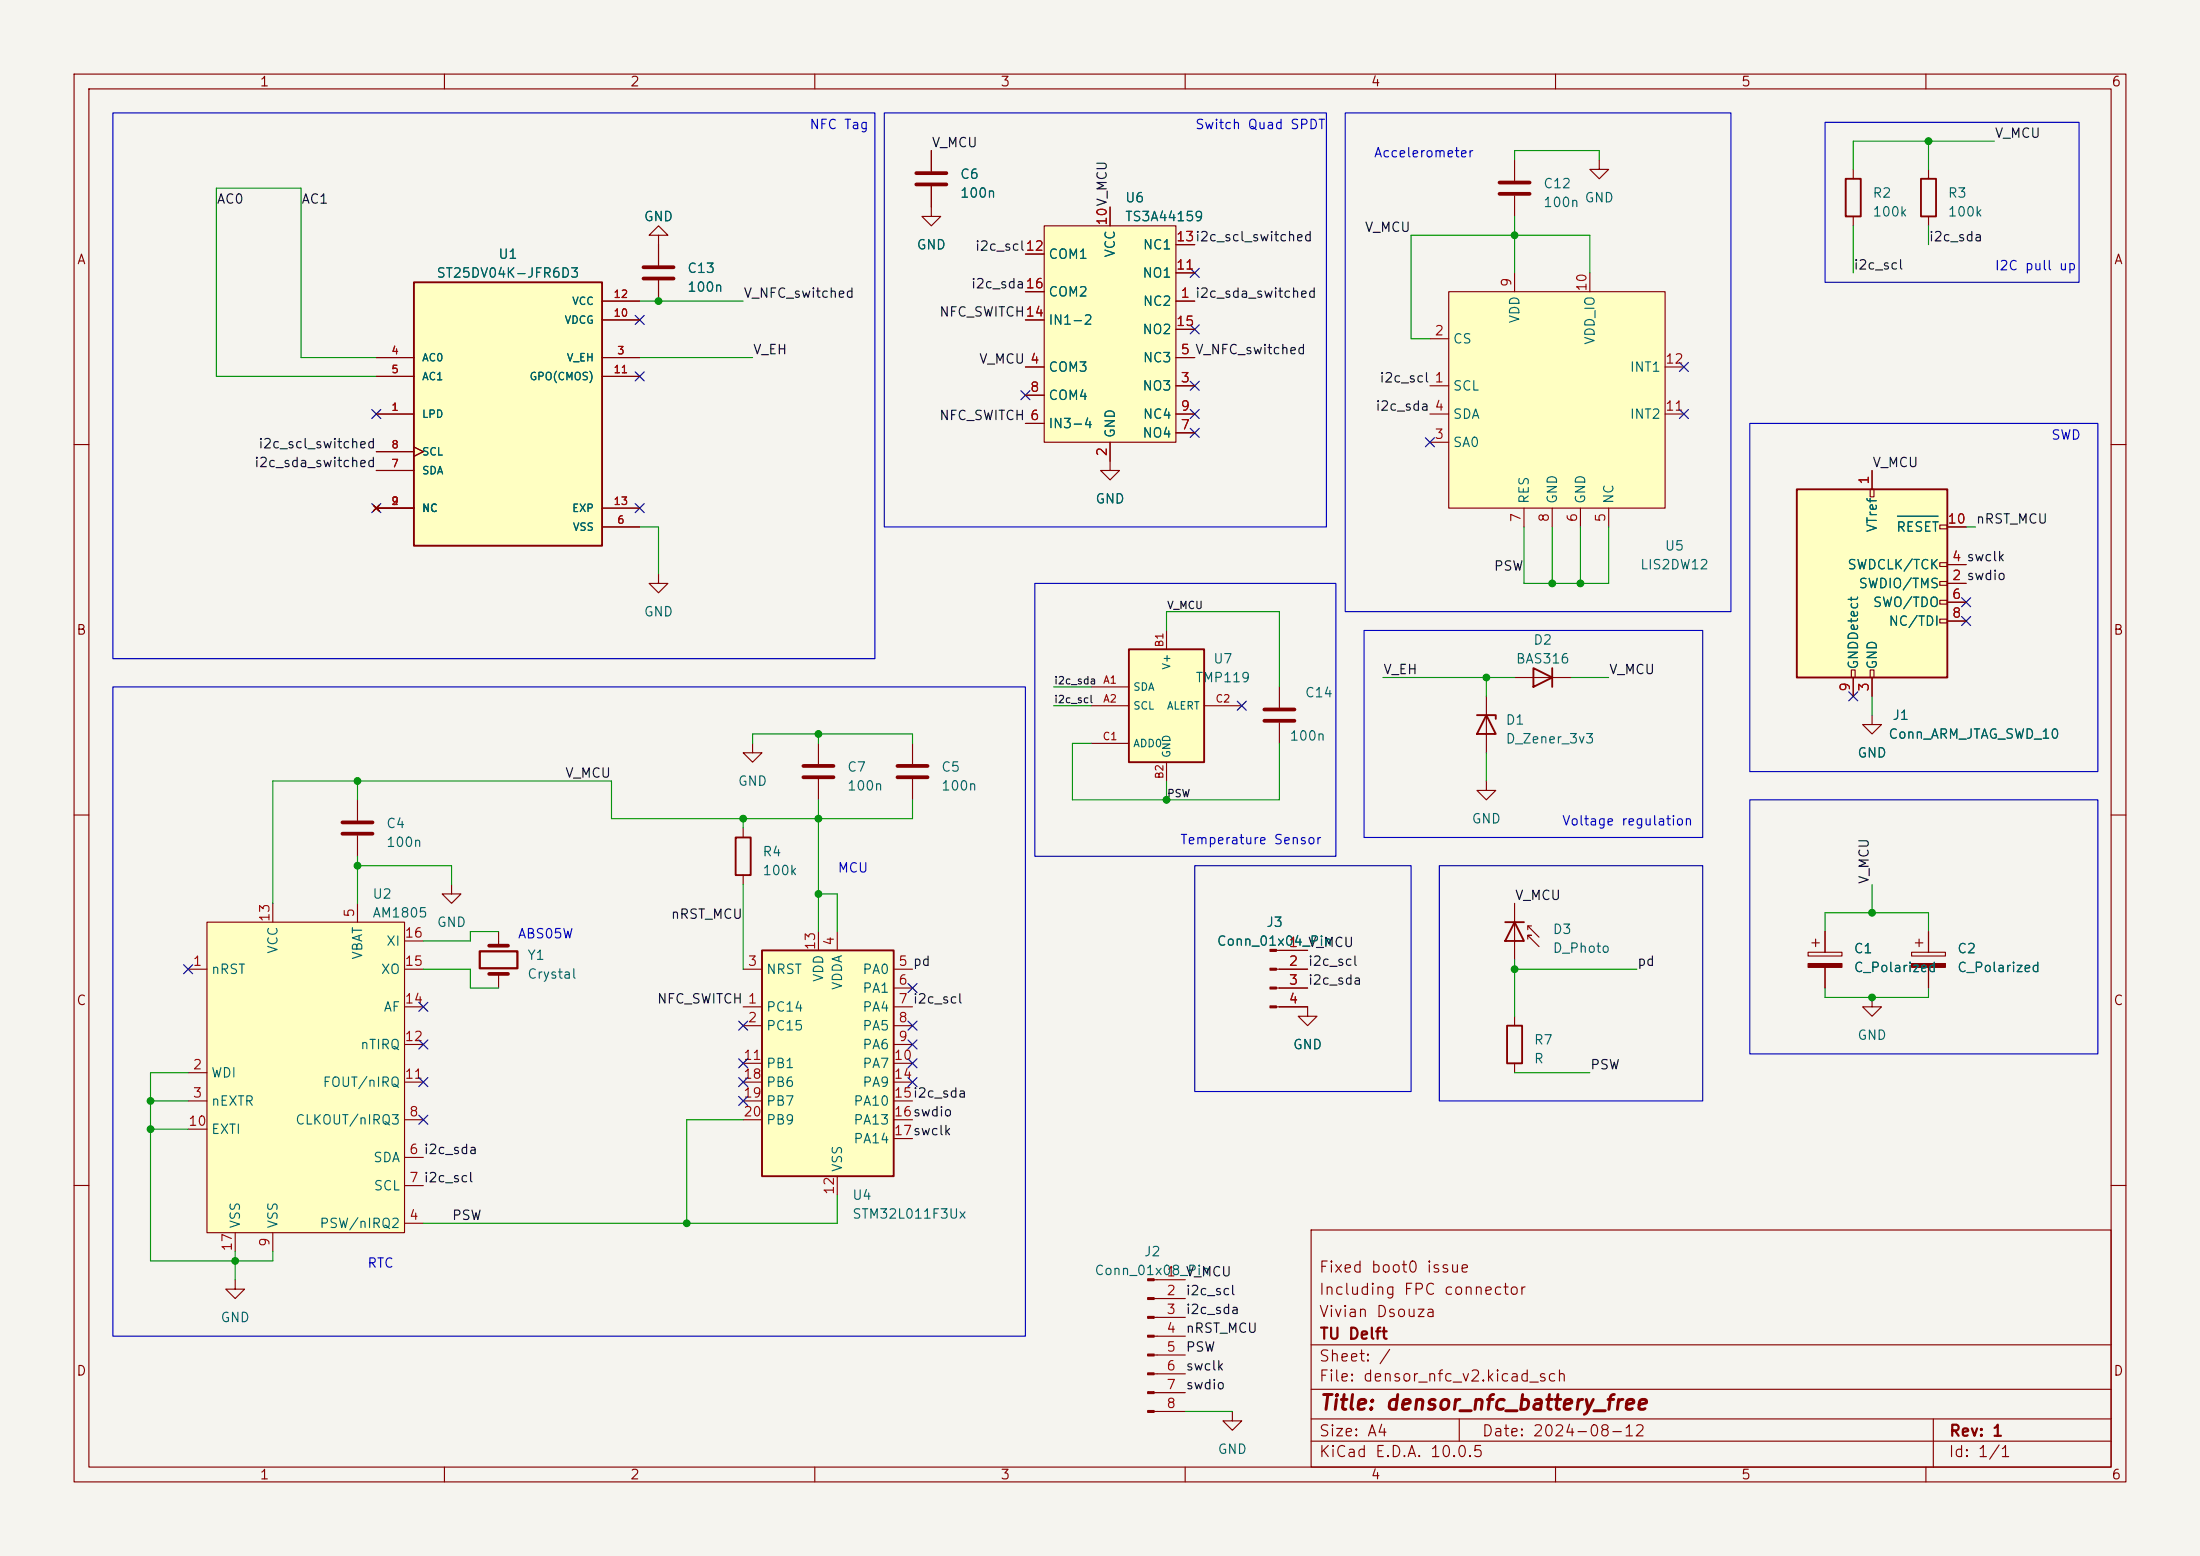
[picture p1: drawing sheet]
<svg xmlns="http://www.w3.org/2000/svg" width="297mm" height="210mm" viewBox="0 0 297 210" stroke-linecap="round" stroke-linejoin="round" font-family="sans-serif">
<path d="M0 0h297v210h-297z" fill="#f5f4ef" stroke="#f5f4ef" stroke-width=".14"/>
<g fill="none" stroke="#840000" stroke-width=".15">
<path d="M10 10h277v190h-277zM12 12h273v186h-273zM60 10v2M110 10v2M160 10v2M210 10v2M260 10v2M260.3 22.9v1.2M260.3 29.2v1.3M10 60h2M285 60h2M172.7 92.7v2.8"/>
<path d="M172.7 97.5v2.8M10 110h2M61 119.4v1.3h1.2l-1.2 1.2-1.3-1.2h1.3M100.3 111.8v1.2M100.3 118.1v1.3M123.2 100.3v2.8M123.2 105.2v2.8M285 110h2M10 160h2M177 166h108v32h-108zM285 160h2M60 198v2"/>
<path d="M110 198v2M160 198v2M177 194.5h108M177 191.5h108M177 187.5h108M177 181.5h108M197 191.5v3M210 198v2M260 198v2M261 191.5v6.5"/>
</g>
<path d="M259.3 24.1h2.1v5.1h-2.1zM99.3 113h2v5.1h-2z" fill="none" stroke="#840000" stroke-width=".25"/>
<path d="M170.7 95.8h4.1M170.7 97.3h4.1M121.2 103.4h4M121.2 104.9h4" fill="none" stroke="#840000" stroke-width=".51"/>
<path d="M102.9 128.3h17.7v30.5h-17.7z" fill="#ffffc2"/>
<path d="M249.2 24.1h2v5.1h-2zM102.9 128.3h17.7v30.5h-17.7z" fill="none" stroke="#840000" stroke-width=".25"/>
<g fill="none" stroke="#840000" stroke-width=".15">
<path d="M250.2 22.9v1.2M250.2 29.2v1.3M100.3 135.9h2.6M100.3 138.4h2.6M100.3 130.8h2.6M110.5 125.7v2.6M113 125.7v2.6M120.6 135.9h2.6M120.6 138.4h2.6M120.6 130.8h2.6M120.6 133.4h2.6M172.3 135.9h4.2v1.3h1.3l-1.3 1.2-1.2-1.2h1.2"/>
<path d="M172.3 130.8h4.2M172.3 133.4h4.2M172.3 128.3h4.2M100.3 143.5h2.6M100.3 146.1h2.6M100.3 148.6h2.6M100.3 151.1h2.6M113 158.8v2.5M120.6 141h2.6M120.6 143.5h2.6M120.6 146.1h2.6M120.6 148.6h2.6"/>
<path d="M120.6 151.1h2.6M120.6 153.7h2.6"/>
</g>
<g fill="#840000" stroke="#840000" stroke-width=".15">
<path d="M171.4 128.1h.9v.3h-.9z"/>
<path d="M171.4 130.7h.9v.2h-.9z"/>
<path d="M171.4 133.2h.9v.3h-.9z"/>
<path d="M171.4 135.8h.9v.2h-.9z"/>
</g>
<path d="M27.9 124.5h26.7v41.9h-26.7z" fill="#ffffc2"/>
<g fill="none" stroke="#840000" stroke-width=".15">
<path d="M125.7 25.1v4.1h1.3l-1.3 1.3-1.2-1.3h1.2M125.7 20.3v2.8M110.5 100.3v2.8M110.5 105.2v2.8M25.4 130.8h2.5M27.9 124.5h26.7v41.9h-26.7zM36.8 121.9v2.6M48.3 121.9v2.6M54.6 130.8h2.5M54.6 135.9h2.5M54.6 127h2.5M67.3 125.7v1.9"/>
<path d="M67.3 131.4v2M25.4 144.8h2.5M25.4 148.6h2.5M25.4 152.4h2.5M54.6 156.2h2.5M54.6 151.1h2.5M54.6 146.1h2.5M54.6 141h2.5M31.7 172.7v1.3h1.3l-1.3 1.3-1.2-1.3h1.2M31.7 166.4v2.5M36.8 166.4v2.5M54.6 165.1h2.5"/>
<path d="M54.6 160h2.5"/>
</g>
<path d="M123.7 23.4h4.1M123.7 24.9h4.1M108.5 103.4h4M108.5 104.9h4M66 127.6h2.6M66 131.4h2.6" fill="none" stroke="#840000" stroke-width=".51"/>
<path d="M64.8 128.4h5v2.3h-5z" fill="none" stroke="#840000" stroke-width=".3"/>
<path d="M141 30.5h17.7v29.2h-17.7z" fill="#ffffc2"/>
<g fill="none" stroke="#840000" stroke-width=".15">
<path d="M138.4 34.3h2.6M138.4 39.4h2.6M141 30.5h17.7v29.2h-17.7zM149.9 27.9v2.6M158.7 36.8h2.6M158.7 33h2.6M138.4 49.5h2.6M138.4 57.2h2.6M138.4 53.3h2.6M138.4 43.2h2.6M149.9 59.7v2.5M158.7 40.6h2.6"/>
<path d="M158.7 52.1h2.6M158.7 48.3h2.6M158.7 58.4h2.6M158.7 55.9h2.6M158.7 44.5h2.6M200.7 94v7.6M204.5 91.4h7.6M48.3 108v2.7M48.3 112.8v2.8M101.6 100.3v1.3h1.3l-1.3 1.3-1.3-1.3h1.3M200.7 105.4v1.3h1.2l-1.2 1.3-1.3-1.3h1.3"/>
</g>
<path d="M199.4 96.5h2.5v.5M200.7 96.5l1.2 2.6h-2.5zM207 90.2l2.5 1.2-2.5 1.3zM209.5 90.2v2.5" fill="none" stroke="#840000" stroke-width=".25"/>
<path d="M46.2 111h4.1M46.2 112.5h4.1" fill="none" stroke="#840000" stroke-width=".51"/>
<path d="M55.9 38.1h25.4v35.6h-25.4z" fill="#ffffc2"/>
<path d="M55.9 38.1h25.4v35.6h-25.4z" fill="none" stroke="#840000" stroke-width=".25"/>
<g fill="none" stroke="#840000" stroke-width=".15">
<path d="M50.8 55.9h5.1M50.8 48.3h5.1M50.8 50.8h5.1M81.3 48.3h5.1M81.3 50.8h5.1M81.3 43.2h5.1M81.3 40.6h5.1M50.4 68.2l.8 .8M50.8 68.6h5.1M50.8 63.5h5.1M50.8 61h5.1M51.2 68.2l-.8 .8"/>
<path d="M55.9 60.3l1.2 .7-1.2 .6M81.3 68.6h5.1M81.3 71.1h5.1M88.9 77.5v1.2h1.3l-1.3 1.3-1.3-1.3h1.3"/>
</g>
<path d="M152.4 87.6h10.2v15.3h-10.2z" fill="#ffffc2"/>
<path d="M152.4 87.6h10.2v15.3h-10.2zM203.2 124.5h2.5M203.5 138.4h2v5.1h-2zM204.5 124.5l1.2 2.5h-2.5z" fill="none" stroke="#840000" stroke-width=".25"/>
<g fill="none" stroke="#840000" stroke-width=".15">
<path d="M88.9 31.8h1.3l-1.3-1.3-1.3 1.3h1.3v4M88.9 37.8v2.8M204.5 21.6v2.8M204.5 26.4v2.8M215.9 21.6v1.3h1.3l-1.3 1.2-1.3-1.2h1.3M149.9 62.2v1.3h1.2l-1.2 1.3-1.3-1.3h1.3M147.3 92.7h5.1M147.3 95.3h5.1M157.5 85.1v2.5M162.6 95.3h5M147.3 100.3h5.1M157.5 102.9v2.5"/>
<path d="M204.5 121.9v7.6M204.5 137.2v1.2M206.2 126.7v-.5h.6h-.6l1.6 1.6M206.2 125v.5M206.8 125h-.6l1.6 1.5M244.1 128.5h4.6v.5h-4.6zM244.6 127.3h1M245.1 126.7v1.1M246.4 125.7v2.8M246.4 130.6v2.8M252.7 134.6v1.3h1.3l-1.3 1.3-1.2-1.3h1.2M258.1 128.5h4.5v.5h-4.5z"/>
<path d="M258.6 127.3h1M259.1 126.7v1.1M260.3 125.7v2.8M260.3 130.6v2.8M204.5 143.5v1.3M155.8 172.7h4.2M155.8 175.3h4.2M155.8 177.8h4.2M155.8 180.3h4.2M155.8 182.9h4.2M155.8 185.4h4.2M155.8 188h4.2"/>
<path d="M155.8 190.5h4.2M166.4 190.5v1.3h1.2l-1.2 1.2-1.3-1.2h1.3"/>
</g>
<g fill="#840000" stroke="#840000" stroke-width=".15">
<path d="M258.1 130h4.5v.6h-4.5z"/>
<path d="M244.1 130h4.6v.6h-4.6z"/>
<path d="M154.9 172.6h.9v.2h-.9z"/>
<path d="M154.9 175.1h.9v.3h-.9z"/>
<path d="M154.9 177.7h.9v.2h-.9z"/>
<path d="M154.9 180.2h.9v.3h-.9z"/>
<path d="M154.9 182.8h.9v.2h-.9z"/>
<path d="M154.9 185.3h.9v.2h-.9z"/>
<path d="M154.9 187.8h.9v.3h-.9z"/>
<path d="M154.9 190.4h.9v.2h-.9z"/>
</g>
<path d="M86.9 36.1h4M86.9 37.6h4M202.4 24.6h4.1M202.4 26.2h4.1" fill="none" stroke="#840000" stroke-width=".51"/>
<path d="M242.6 66h20.3v25.4h-20.3z" fill="#ffffc2"/>
<path d="M242.6 66h20.3v25.4h-20.3z" fill="none" stroke="#840000" stroke-width=".25"/>
<g fill="none" stroke="#840000" stroke-width=".15">
<path d="M252.5 66h.5v1.1h-.5zM252.7 63.5v2.5M261.9 75.9h1v.6h-1zM261.9 70.9h1v.5h-1zM261.9 78.5h1v.5h-1zM262.9 78.7h2.5M262.9 76.2h2.5M262.9 71.1h2.5M249.9 90.4h.5v1h-.5zM250.2 91.4v2.6M252.5 90.4h.5v1h-.5zM252.7 96.5v1.3h1.3l-1.3 1.3-1.2-1.3h1.2"/>
<path d="M252.7 91.4v2.6M261.9 81h1v.5h-1zM261.9 83.6h1v.5h-1zM262.9 81.3h2.5M262.9 83.8h2.5"/>
</g>
<path d="M256.2 69.7h5.4" fill="none" stroke="#006464" stroke-width=".15"/>
<path d="M195.6 39.4h29.2v29.2h-29.2z" fill="#ffffc2"/>
<g fill="none" stroke="#840000" stroke-width=".15">
<path d="M88.9 33v2.8M88.9 37.8v2.8M125.7 20.3v2.8M125.7 25.1v2.8M138.4 34.3h2.6M138.4 39.4h2.6M149.9 27.9v2.6M158.7 36.8h2.6M158.7 33h2.6M195.6 39.4h29.2v29.2h-29.2zM204.5 36.8v2.6M214.6 36.8v2.6"/>
<path d="M50.8 55.9h5.1M50.8 48.3h5.1M50.8 50.8h5.1M81.3 40.6h5.1M81.3 48.3h5.1M81.3 43.2h5.1M81.3 50.8h5.1M138.4 49.5h2.6M138.4 57.2h2.6M138.4 53.3h2.6M138.4 43.2h2.6M149.9 59.7v2.5"/>
<path d="M158.7 52.1h2.6M158.7 55.9h2.6M158.7 40.6h2.6M158.7 48.3h2.6M158.7 58.4h2.6M158.7 44.5h2.6M193 52.1h2.6M193 45.7h2.6M193 59.7h2.6M193 55.9h2.6M224.8 55.9h2.5M224.8 49.5h2.5"/>
<path d="M50.4 68.2l.8 .8M50.8 68.6h5.1M50.8 63.5h5.1M50.8 61h5.1M51.2 68.2l-.8 .8M55.9 60.3l1.2 .7-1.2 .6M81.3 71.1h5.1M81.3 68.6h5.1M205.7 68.6v2.5M209.5 68.6v2.5M213.4 68.6v2.5M217.2 68.6v2.5"/>
<path d="M252.7 63.5v2.5M262.9 78.7h2.5M262.9 76.2h2.5M262.9 71.1h2.5M250.2 91.4v2.6M252.7 91.4v2.6M262.9 81.3h2.5M262.9 83.8h2.5M172.7 128.3h3.8M172.7 130.8h3.8M172.7 133.4h3.8M172.7 135.9h3.8"/>
<path d="M246.4 125.7v2.8M246.4 130.6v2.8M260.3 125.7v2.8M260.3 130.6v2.8"/>
</g>
<g fill="none" stroke="#009600" stroke-width=".15">
<path d="M260.3 19.1v3.8M269.2 19.1h-19v3.8M204.5 21.6v-1.3h11.4v1.3M204.5 29.2v7.6M214.6 36.8v-5h-24.1v13.9h2.5M250.2 30.5v6.3M260.3 30.5v2.5M50.8 48.3h-10.2v-22.9h-11.4v25.4h21.6M86.4 40.6h13.9M86.4 48.3h15.2M86.4 71.1h2.5v6.4M205.7 71.1v7.6h11.5v-7.6"/>
<path d="M209.5 71.1v7.6M213.4 71.1v7.6M265.4 71.1h1.3M110.5 99.1v1.2M142.2 95.3h5.1M142.2 92.7h5.1M157.5 85.1v-2.5h15.2v10.1M186.7 91.4h17.8M200.7 91.4v2.6M212.1 91.4h5.1M252.7 94v2.5M48.3 105.4v2.6"/>
<path d="M48.3 115.6v6.3M48.3 116.8h12.7v2.6M100.3 110.5v1.3M100.3 119.4v11.4M101.6 100.3v-1.2h21.6v1.2M110.5 108v17.7M123.2 108v2.5h-40.7v-5.1h-45.7v16.5M147.3 100.3h-2.5v7.7h27.9v-7.7M157.5 105.4v2.6M200.7 101.6v3.8M252.7 119.4v3.8M57.1 130.8h6.4v2.6h3.8"/>
<path d="M67.3 125.7h-3.8v1.3h-6.4M110.5 120.7h2.5v5M204.5 129.5v7.7M204.5 130.8h16.5M246.4 133.4v1.2h13.9v-1.2M246.4 125.7v-2.5h13.9v2.5M20.3 148.6h5.1M20.3 152.4h5.1M25.4 144.8h-5.1v25.4h16.5v-1.3M100.3 151.1h-7.6v14M204.5 144.8h10.1M31.7 168.9v3.8"/>
<path d="M113 161.3v3.8h-55.9M160 190.5h6.4"/>
</g>
<g fill="none" stroke="#000084" stroke-width=".15">
<path d="M160.7 36.2l1.2 1.2M161.9 36.2l-1.2 1.2M50.2 55.3l1.2 1.2M51.4 55.3l-1.2 1.2M85.8 50.2l1.2 1.2M85.8 42.6l1.2 1.2M87 50.2l-1.2 1.2M87 42.6l-1.2 1.2M137.8 52.7l1.2 1.2M139 52.7l-1.2 1.2M160.7 51.5l1.2 1.2M160.7 57.8l1.2 1.2"/>
<path d="M160.7 55.3l1.2 1.2M160.7 43.8l1.2 1.3M161.9 51.5l-1.2 1.2M161.9 57.8l-1.2 1.2M161.9 55.3l-1.2 1.2M161.9 43.8l-1.2 1.3M192.4 59.1l1.2 1.2M193.6 59.1l-1.2 1.2M226.7 55.3l1.2 1.2M226.7 48.9l1.2 1.2M227.9 55.3l-1.2 1.2M227.9 48.9l-1.2 1.2"/>
<path d="M50.2 68l1.2 1.2M51.4 68l-1.2 1.2M85.8 68l1.2 1.2M87 68l-1.2 1.2M167 94.6l1.2 1.3M168.2 94.6l-1.2 1.3M249.6 93.4l1.2 1.2M250.8 93.4l-1.2 1.2M264.8 83.2l1.2 1.2M264.8 80.7l1.2 1.2M266 83.2l-1.2 1.2M266 80.7l-1.2 1.2"/>
<path d="M24.8 130.2l1.2 1.2M26 130.2l-1.2 1.2M56.5 135.3l1.3 1.2M57.8 135.3l-1.3 1.2M99.7 137.8l1.2 1.2M100.9 137.8l-1.2 1.2M122.6 137.8l1.2 1.2M122.6 132.7l1.2 1.3M123.8 137.8l-1.2 1.2M123.8 132.7l-1.2 1.3M56.5 145.4l1.3 1.3M56.5 140.4l1.3 1.2"/>
<path d="M56.5 150.5l1.3 1.2M57.8 145.4l-1.3 1.3M57.8 140.4l-1.3 1.2M57.8 150.5l-1.3 1.2M99.7 145.4l1.2 1.3M99.7 148l1.2 1.2M99.7 142.9l1.2 1.2M100.9 145.4l-1.2 1.3M100.9 148l-1.2 1.2M100.9 142.9l-1.2 1.2M122.6 142.9l1.2 1.2M122.6 140.4l1.2 1.2"/>
<path d="M122.6 145.4l1.2 1.3M123.8 142.9l-1.2 1.2M123.8 140.4l-1.2 1.2M123.8 145.4l-1.2 1.3"/>
</g>
<path d="M15.2 15.2h102.9v73.7h-102.9zM119.4 15.2h59.7v55.9h-59.7zM181.6 15.2h52.1v67.4h-52.1zM246.4 16.5h34.3v21.6h-34.3zM236.2 57.2h47v46.9h-47zM139.7 78.7h40.6v36.9h-40.6zM15.2 92.7h123.2v87.6h-123.2zM184.1 85.1h45.8v27.9h-45.8zM161.3 116.8h29.2v30.5h-29.2zM194.3 116.8h35.6v31.8h-35.6zM236.2 108h47v34.2h-47z" fill="none" stroke="#0000c2" stroke-width=".15"/>
<path d="M256.2 69.7h5.4" fill="none" stroke="#006464" stroke-width=".15"/>
<g fill="#009600" stroke="#009600" stroke-width=".14">
<circle cx="204.5" cy="130.8" r=".46"/>
<circle cx="213.4" cy="78.7" r=".46"/>
<circle cx="200.7" cy="91.4" r=".46"/>
<circle cx="209.5" cy="78.7" r=".46"/>
<circle cx="204.5" cy="31.8" r=".46"/>
<circle cx="260.3" cy="19.1" r=".46"/>
<circle cx="252.7" cy="134.6" r=".46"/>
<circle cx="252.7" cy="123.2" r=".46"/>
<circle cx="157.5" cy="108" r=".46"/>
<circle cx="110.5" cy="110.5" r=".46"/>
<circle cx="110.5" cy="99.1" r=".46"/>
<circle cx="110.5" cy="120.7" r=".46"/>
<circle cx="48.3" cy="105.4" r=".46"/>
<circle cx="100.3" cy="110.5" r=".46"/>
<circle cx="48.3" cy="116.8" r=".46"/>
<circle cx="20.3" cy="152.4" r=".46"/>
<circle cx="31.7" cy="170.2" r=".46"/>
<circle cx="20.3" cy="148.6" r=".46"/>
<circle cx="92.7" cy="165.1" r=".46"/>
<circle cx="88.9" cy="40.6" r=".46"/>
</g>
<text font-size="2" fill="#840000" x="178" y="190.8">Title: densor_nfc_battery_free</text>
<g font-size="1.5" fill="#840000">
<text x="178" y="172.1">Fixed boot0 issue</text>
<text x="178" y="178.1">Vivian Dsouza</text>
<text x="178" y="175.1">Including FPC connector</text>
<text x="178" y="184.1">Sheet: /</text>
<text x="178" y="181.1">TU Delft</text>
<text x="178" y="186.8">File: densor_nfc_v2.kicad_sch</text>
<text x="178" y="197">KiCad E.D.A. 10.0.5</text>
<text x="178" y="194.2">Size: A4</text>
<text x="200" y="194.2">Date: 2024-08-12</text>
<text x="263" y="197">Id: 1/1</text>
<text x="263" y="194.2">Rev: 1</text>
</g>
<g font-size="1.3" fill="#840000">
<text x="35" y="12">1</text>
<text x="85" y="12">2</text>
<text x="135" y="12">3</text>
<text x="185" y="12">4</text>
<text x="235" y="12">5</text>
<text x="285" y="12">6</text>
<text x="10.3" y="36">A</text>
<text x="285.3" y="36">A</text>
<text x="10.2" y="86">B</text>
<text x="285.2" y="86">B</text>
<text x="10.2" y="136">C</text>
<text x="285.2" y="136">C</text>
<text x="10.2" y="186">D</text>
<text x="285.2" y="186">D</text>
<text x="35" y="200">1</text>
<text x="85" y="200">2</text>
<text x="135" y="200">3</text>
<text x="185" y="200">4</text>
<text x="235" y="200">5</text>
<text x="285" y="200">6</text>
</g>
<g font-size="1.3" fill="#0000c2">
<text x="109.2" y="17.8">NFC Tag</text>
<text x="161.3" y="17.8">Switch Quad SPDT</text>
<text x="185.4" y="21.6">Accelerometer</text>
<text x="269.2" y="36.8">I2C pull up</text>
<text x="276.8" y="59.7">SWD</text>
<text x="210.8" y="111.7">Voltage regulation</text>
<text x="113" y="118.1">MCU</text>
<text x="159.2" y="114.3">Temperature Sensor</text>
<text x="69.8" y="127">ABS05W</text>
<text x="49.5" y="171.4">RTC</text>
</g>
<g font-size="1.3" fill="#0f0f0f">
<text x="125.7" y="20.2">V_MCU</text>
<text x="269.2" y="18.9">V_MCU</text>
<text x="29.2" y="27.8">AC0</text>
<text x="40.6" y="27.8">AC1</text>
<text x="131.6" y="34.2">i2c_scl12</text>
<text x="184.2" y="31.6">V_MCU</text>
<text x="260.3" y="32.9">i2c_sda</text>
<text x="100.3" y="40.5">V_NFC_switched</text>
<text x="131" y="39.2">i2c_sda16</text>
<text x="250.2" y="36.7">i2c_scl</text>
<text x="126.7" y="43.1">NFC_SWITCH14</text>
<text x="101.6" y="48.1">V_EH</text>
<text x="132.1" y="49.4">V_MCU 4</text>
<text x="186.2" y="51.9">i2c_scl 1</text>
<text x="126.7" y="57">NFC_SWITCH 6</text>
<text x="185.6" y="55.8">i2c_sda 4</text>
<text x="34.2" y="63.4">i2c_sda_switched</text>
<text x="34.8" y="60.8">i2c_scl_switched</text>
<text x="252.7" y="63.4">V_MCU</text>
<text x="266.7" y="71">nRST_MCU</text>
<text x="201.6" y="77.3">PSW</text>
<text x="186.7" y="91.3">V_EH</text>
<text x="217.1" y="91.3">V_MCU</text>
<text x="76.2" y="105.3">V_MCU</text>
<text x="252.6" y="119.4" transform="rotate(-90 252.6 119.4)">V_MCU</text>
<text x="90.5" y="124.3">nRST_MCU</text>
<text x="204.4" y="121.8">V_MCU</text>
<text x="176.5" y="128.1">V_MCU</text>
<text x="176.5" y="130.7">i2c_scl</text>
<text x="221" y="130.7">pd</text>
<text x="88.6" y="135.8">NFC_SWITCH 1</text>
<text x="176.5" y="133.2">i2c_sda</text>
<text x="214.6" y="144.7">PSW</text>
<text x="60.9" y="165">PSW</text>
<text x="160" y="172.6">V_MCU</text>
<text x="160" y="175.1">i2c_scl</text>
<text x="160" y="177.7">i2c_sda</text>
<text x="160" y="185.3">swclk</text>
<text x="160" y="182.8">PSW</text>
<text x="160" y="180.2">nRST_MCU</text>
<text x="160" y="187.8">swdio</text>
</g>
<g font-size="1.3" fill="#006464">
<text x="129.5" y="24.5">C6</text>
<text x="129.5" y="27">100n</text>
<text x="151.8" y="27.6">U6</text>
<text x="208.3" y="25.7">C12</text>
<text x="208.3" y="28.3">100n</text>
<text x="213.8" y="27.6">GND</text>
<text x="252.7" y="27">R2</text>
<text x="252.7" y="29.5">100k</text>
<text x="262.9" y="27">R3</text>
<text x="262.9" y="29.5">100k</text>
<text x="67.2" y="35.3">U1</text>
<text x="86.8" y="30.2">GND</text>
<text x="123.7" y="34">GND</text>
<text x="141.5" y="35.3">COM1</text>
<text x="150.8" y="34.8" transform="rotate(-90 150.8 34.8)">VCC</text>
<text x="151.8" y="30.2">TS3A44159</text>
<text x="154.2" y="34">NC1</text>
<text x="58.8" y="37.8">ST25DV04K-JFR6D3</text>
<text x="92.7" y="37.2">C13</text>
<text x="92.7" y="39.7">100n</text>
<text x="141.5" y="40.3">COM2</text>
<text x="154.1" y="37.8">NO1</text>
<text x="154.2" y="41.6">NC2</text>
<text x="141.5" y="44.1">IN1-2</text>
<text x="154.1" y="45.4">NO2</text>
<text x="196.1" y="46.7">CS</text>
<text x="205.4" y="43.7" transform="rotate(-90 205.4 43.7)">VDD</text>
<text x="215.6" y="46.6" transform="rotate(-90 215.6 46.6)">VDD_IO</text>
<text x="141.5" y="50.5">COM3</text>
<text x="154.1" y="53">NO3</text>
<text x="154.2" y="49.2">NC3</text>
<text x="196.1" y="53">SCL</text>
<text x="219.9" y="50.5">INT1</text>
<text x="141.5" y="58.1">IN3-4</text>
<text x="141.5" y="54.3">COM4</text>
<text x="150.8" y="59.2" transform="rotate(-90 150.8 59.2)">GND</text>
<text x="154.1" y="59.4">NO4</text>
<text x="154.2" y="56.8">NC4</text>
<text x="196.1" y="56.8">SDA</text>
<text x="219.9" y="56.8">INT2</text>
<text x="196.1" y="60.7">SA0</text>
<text x="147.8" y="68.3">GND</text>
<text x="206.7" y="68.1" transform="rotate(-90 206.7 68.1)">RES</text>
<text x="210.5" y="68.1" transform="rotate(-90 210.5 68.1)">GND</text>
<text x="214.3" y="68.1" transform="rotate(-90 214.3 68.1)">GND</text>
<text x="218.1" y="68.1" transform="rotate(-90 218.1 68.1)">NC</text>
<text x="253.7" y="71.9" transform="rotate(-90 253.7 71.9)">VTref</text>
<text x="221.3" y="77.2">LIS2DW12</text>
<text x="224.7" y="74.6">U5</text>
<text x="249.3" y="77.2">SWDCLK/TCK</text>
<text x="255.9" y="72.1">RESET</text>
<text x="86.8" y="83.5">GND</text>
<text x="250.8" y="79.7">SWDIO/TMS</text>
<text x="252.8" y="82.2">SWO/TDO</text>
<text x="163.7" y="89.9">U7</text>
<text x="204.6" y="89.9">BAS316</text>
<text x="206.9" y="87.3">D2</text>
<text x="254.9" y="84.8">NC/TDI</text>
<text x="161.3" y="92.4">TMP119</text>
<text x="176.1" y="94.4">C14</text>
<text x="251.2" y="90.5" transform="rotate(-90 251.2 90.5)">GNDDetect</text>
<text x="253.7" y="90.5" transform="rotate(-90 253.7 90.5)">GND</text>
<text x="174" y="100.3">100n</text>
<text x="203.2" y="98.1">D1</text>
<text x="203.2" y="100.7">D_Zener_3v3</text>
<text x="254.9" y="100">Conn_ARM_JTAG_SWD_10</text>
<text x="255.4" y="97.5">J1</text>
<text x="99.5" y="106.4">GND</text>
<text x="114.3" y="104.5">C7</text>
<text x="114.3" y="107">100n</text>
<text x="127" y="104.5">C5</text>
<text x="127" y="107">100n</text>
<text x="250.7" y="102.6">GND</text>
<text x="52.1" y="112.1">C4</text>
<text x="198.6" y="111.5">GND</text>
<text x="52.1" y="114.6">100n</text>
<text x="102.9" y="115.9">R4</text>
<text x="102.9" y="118.4">100k</text>
<text x="50.2" y="121.6">U2</text>
<text x="50.2" y="124.2">AM1805</text>
<text x="58.9" y="125.4">GND</text>
<text x="170.9" y="125.4">J3</text>
<text x="28.4" y="131.8">nRST</text>
<text x="37.8" y="128.8" transform="rotate(-90 37.8 128.8)">VCC</text>
<text x="49.2" y="129.6" transform="rotate(-90 49.2 129.6)">VBAT</text>
<text x="51.3" y="131.8">XO</text>
<text x="52.1" y="128">XI</text>
<text x="71.1" y="129.9">Y1</text>
<text x="103.4" y="131.8">NRST</text>
<text x="116.3" y="131.8">PA0</text>
<text x="164.2" y="128">Conn_01x04_Pin</text>
<text x="209.5" y="126.4">D3</text>
<text x="209.5" y="128.9">D_Photo</text>
<text x="250.2" y="129">C1</text>
<text x="250.2" y="131.5">C_Polarized</text>
<text x="264.1" y="129">C2</text>
<text x="264.1" y="131.5">C_Polarized</text>
<text x="51.7" y="136.9">AF</text>
<text x="71.1" y="132.4">Crystal</text>
<text x="103.4" y="136.9">PC14</text>
<text x="111.5" y="132.6" transform="rotate(-90 111.5 132.6)">VDD</text>
<text x="114" y="133.7" transform="rotate(-90 114 133.7)">VDDA</text>
<text x="116.3" y="134.3">PA1</text>
<text x="116.3" y="136.9">PA4</text>
<text x="48.6" y="141.9">nTIRQ</text>
<text x="103.4" y="139.4">PC15</text>
<text x="116.3" y="139.4">PA5</text>
<text x="116.3" y="141.9">PA6</text>
<text x="174.5" y="141.9">GND</text>
<text x="207" y="141.3">R7</text>
<text x="207" y="143.8">R</text>
<text x="250.7" y="140.7">GND</text>
<text x="28.4" y="145.7">WDI</text>
<text x="28.4" y="149.6">nEXTR</text>
<text x="43.5" y="147">FOUT/nIRQ</text>
<text x="103.4" y="144.5">PB1</text>
<text x="103.4" y="147">PB6</text>
<text x="103.4" y="149.6">PB7</text>
<text x="115.1" y="149.6">PA10</text>
<text x="116.3" y="144.5">PA7</text>
<text x="116.3" y="147">PA9</text>
<text x="28.4" y="153.4">EXTI</text>
<text x="39.8" y="152.1">CLKOUT/nIRQ3</text>
<text x="103.4" y="152.1">PB9</text>
<text x="115.1" y="152.1">PA13</text>
<text x="115.1" y="154.6">PA14</text>
<text x="50.3" y="157.2">SDA</text>
<text x="50.4" y="161">SCL</text>
<text x="114" y="158.3" transform="rotate(-90 114 158.3)">VSS</text>
<text x="32.7" y="165.9" transform="rotate(-90 32.7 165.9)">VSS</text>
<text x="37.8" y="165.9" transform="rotate(-90 37.8 165.9)">VSS</text>
<text x="43" y="166.1">PSW/nIRQ2</text>
<text x="115" y="162.3">U4</text>
<text x="115" y="164.8">STM32L011F3Ux</text>
<text x="147.7" y="172.4">Conn_01x08_Pin</text>
<text x="154.4" y="169.9">J2</text>
<text x="29.7" y="178.8">GND</text>
<text x="164.3" y="196.5">GND</text>
</g>
<g font-size="1.3" fill="#a90000">
<text x="138.4" y="34.2">12</text>
<text x="149.7" y="30.5" transform="rotate(-90 149.7 30.5)">10V_MCU</text>
<text x="149.7" y="30.5" transform="rotate(-90 149.7 30.5)">10</text>
<text x="158.7" y="32.9">13i2c_scl_switched</text>
<text x="158.7" y="32.9">13</text>
<text x="138.4" y="39.2">16</text>
<text x="158.7" y="36.7">11</text>
<text x="159.3" y="40.5">1 i2c_sda_switched</text>
<text x="159.3" y="40.5">1</text>
<text x="204.3" y="38.8" transform="rotate(-90 204.3 38.8)">9</text>
<text x="214.5" y="39.4" transform="rotate(-90 214.5 39.4)">10</text>
<text x="138.4" y="43">14</text>
<text x="158.7" y="44.3">15</text>
<text x="193.6" y="45.6">2</text>
<text x="139" y="53.2">8</text>
<text x="139" y="49.4">4</text>
<text x="159.3" y="51.9">3</text>
<text x="159.3" y="48.1">5 V_NFC_switched</text>
<text x="159.3" y="48.1">5</text>
<text x="224.7" y="49.4">12</text>
<text x="139" y="57">6</text>
<text x="159.3" y="58.3">7</text>
<text x="159.3" y="55.7">9</text>
<text x="193.6" y="59.6">3</text>
<text x="224.7" y="55.7">11</text>
<text x="149.7" y="61.7" transform="rotate(-90 149.7 61.7)">2</text>
<text x="252.6" y="65.5" transform="rotate(-90 252.6 65.5)">1</text>
<text x="205.6" y="70.6" transform="rotate(-90 205.6 70.6)">7</text>
<text x="209.4" y="70.6" transform="rotate(-90 209.4 70.6)">8</text>
<text x="213.2" y="70.6" transform="rotate(-90 213.2 70.6)">6</text>
<text x="217" y="70.6" transform="rotate(-90 217 70.6)">5</text>
<text x="262.8" y="71">10</text>
<text x="263.4" y="76.1">4 swclk</text>
<text x="263.4" y="76.1">4</text>
<text x="263.4" y="78.6">2 swdio</text>
<text x="263.4" y="81.1">6</text>
<text x="263.4" y="83.7">8</text>
<text x="263.4" y="78.6">2</text>
<text x="250.1" y="93.4" transform="rotate(-90 250.1 93.4)">9</text>
<text x="252.6" y="93.4" transform="rotate(-90 252.6 93.4)">3</text>
<text x="36.7" y="124.5" transform="rotate(-90 36.7 124.5)">13</text>
<text x="48.1" y="123.9" transform="rotate(-90 48.1 123.9)">5</text>
<text x="25.9" y="130.7">1</text>
<text x="54.5" y="130.7">15</text>
<text x="54.5" y="126.9">16</text>
<text x="100.9" y="130.7">3</text>
<text x="110.4" y="128.3" transform="rotate(-90 110.4 128.3)">13</text>
<text x="112.9" y="127.7" transform="rotate(-90 112.9 127.7)">4</text>
<text x="121.2" y="130.7">5 pd</text>
<text x="173.9" y="128.1">1</text>
<text x="173.9" y="130.7">2</text>
<text x="54.5" y="135.8">14</text>
<text x="121.2" y="133.2">6</text>
<text x="121.2" y="135.8">7 i2c_scl</text>
<text x="173.9" y="133.2">3</text>
<text x="173.9" y="135.8">4</text>
<text x="54.5" y="140.8">12</text>
<text x="100.3" y="143.4">11</text>
<text x="100.9" y="138.3">2</text>
<text x="120.6" y="143.4">10</text>
<text x="121.2" y="138.3">8</text>
<text x="121.2" y="140.8">9</text>
<text x="25.9" y="144.6">2</text>
<text x="25.9" y="148.5">3</text>
<text x="54.5" y="145.9">11</text>
<text x="100.3" y="145.9">18</text>
<text x="100.3" y="148.5">19</text>
<text x="120.6" y="145.9">14</text>
<text x="120.6" y="148.5">15i2c_sda</text>
<text x="25.3" y="152.3">10</text>
<text x="55.1" y="151">8</text>
<text x="100.3" y="151">20</text>
<text x="120.6" y="151">16swdio</text>
<text x="120.6" y="153.5">17swclk</text>
<text x="55.1" y="156.1">6 i2c_sda</text>
<text x="55.1" y="159.9">7 i2c_scl</text>
<text x="112.9" y="161.4" transform="rotate(-90 112.9 161.4)">12</text>
<text x="55.1" y="165">4</text>
<text x="31.6" y="169" transform="rotate(-90 31.6 169)">17</text>
<text x="36.7" y="168.4" transform="rotate(-90 36.7 168.4)">9</text>
<text x="157.4" y="172.6">1</text>
<text x="157.4" y="175.1">2</text>
<text x="157.4" y="177.7">3</text>
<text x="157.4" y="180.2">4</text>
<text x="157.4" y="182.7">5</text>
<text x="157.4" y="185.3">6</text>
<text x="157.4" y="187.8">7</text>
<text x="157.4" y="190.4">8</text>
</g>
<g font-size="1" fill="#006464">
<text x="77.2" y="41.4">VCC</text>
<text x="76.1" y="43.9">VDCG</text>
<text x="56.9" y="49">AC0</text>
<text x="56.9" y="51.6">AC1</text>
<text x="71.4" y="51.6">GPO(CMOS)</text>
<text x="76.4" y="49">V_EH</text>
<text x="56.9" y="56.6">LPD</text>
<text x="56.9" y="64.3">SDA</text>
<text x="56.9" y="61.7">SCL</text>
<text x="56.9" y="69.3">NC</text>
<text x="77.2" y="69.3">EXP</text>
<text x="77.3" y="71.9">VSS</text>
<text x="152.9" y="93.5">SDA</text>
<text x="158.2" y="90.5" transform="rotate(-90 158.2 90.5)">V+</text>
<text x="152.9" y="96">SCL</text>
<text x="152.9" y="101.1">ADD0</text>
<text x="157.4" y="96">ALERT</text>
<text x="158.2" y="102.4" transform="rotate(-90 158.2 102.4)">GND</text>
</g>
<g font-size="1" fill="#a90000">
<text x="82.8" y="40.5">12</text>
<text x="82.8" y="43">10</text>
<text x="52.8" y="48.1">4</text>
<text x="52.8" y="50.6">5</text>
<text x="82.8" y="50.6">11</text>
<text x="83.2" y="48.1">3</text>
<text x="52.8" y="55.7">1</text>
<text x="52.8" y="63.3">7</text>
<text x="52.8" y="60.8">8</text>
<text x="52.8" y="68.4">2</text>
<text x="52.8" y="68.4">9</text>
<text x="82.8" y="68.4">13</text>
<text x="83.2" y="70.9">6</text>
<text x="157.3" y="87.5" transform="rotate(-90 157.3 87.5)">B1</text>
<text x="148.8" y="92.5">A1</text>
<text x="148.8" y="95.1">A2</text>
<text x="164" y="95.1">C2</text>
<text x="148.8" y="100.1">C1</text>
<text x="157.3" y="105.2" transform="rotate(-90 157.3 105.2)">B2</text>
</g>
<g font-size="1" fill="#0f0f0f">
<text x="157.5" y="82.4">V_MCU</text>
<text x="142.2" y="95.1">i2c_scl</text>
<text x="142.2" y="92.6">i2c_sda</text>
<text x="157.5" y="107.8">PSW</text>
</g>
</svg>
